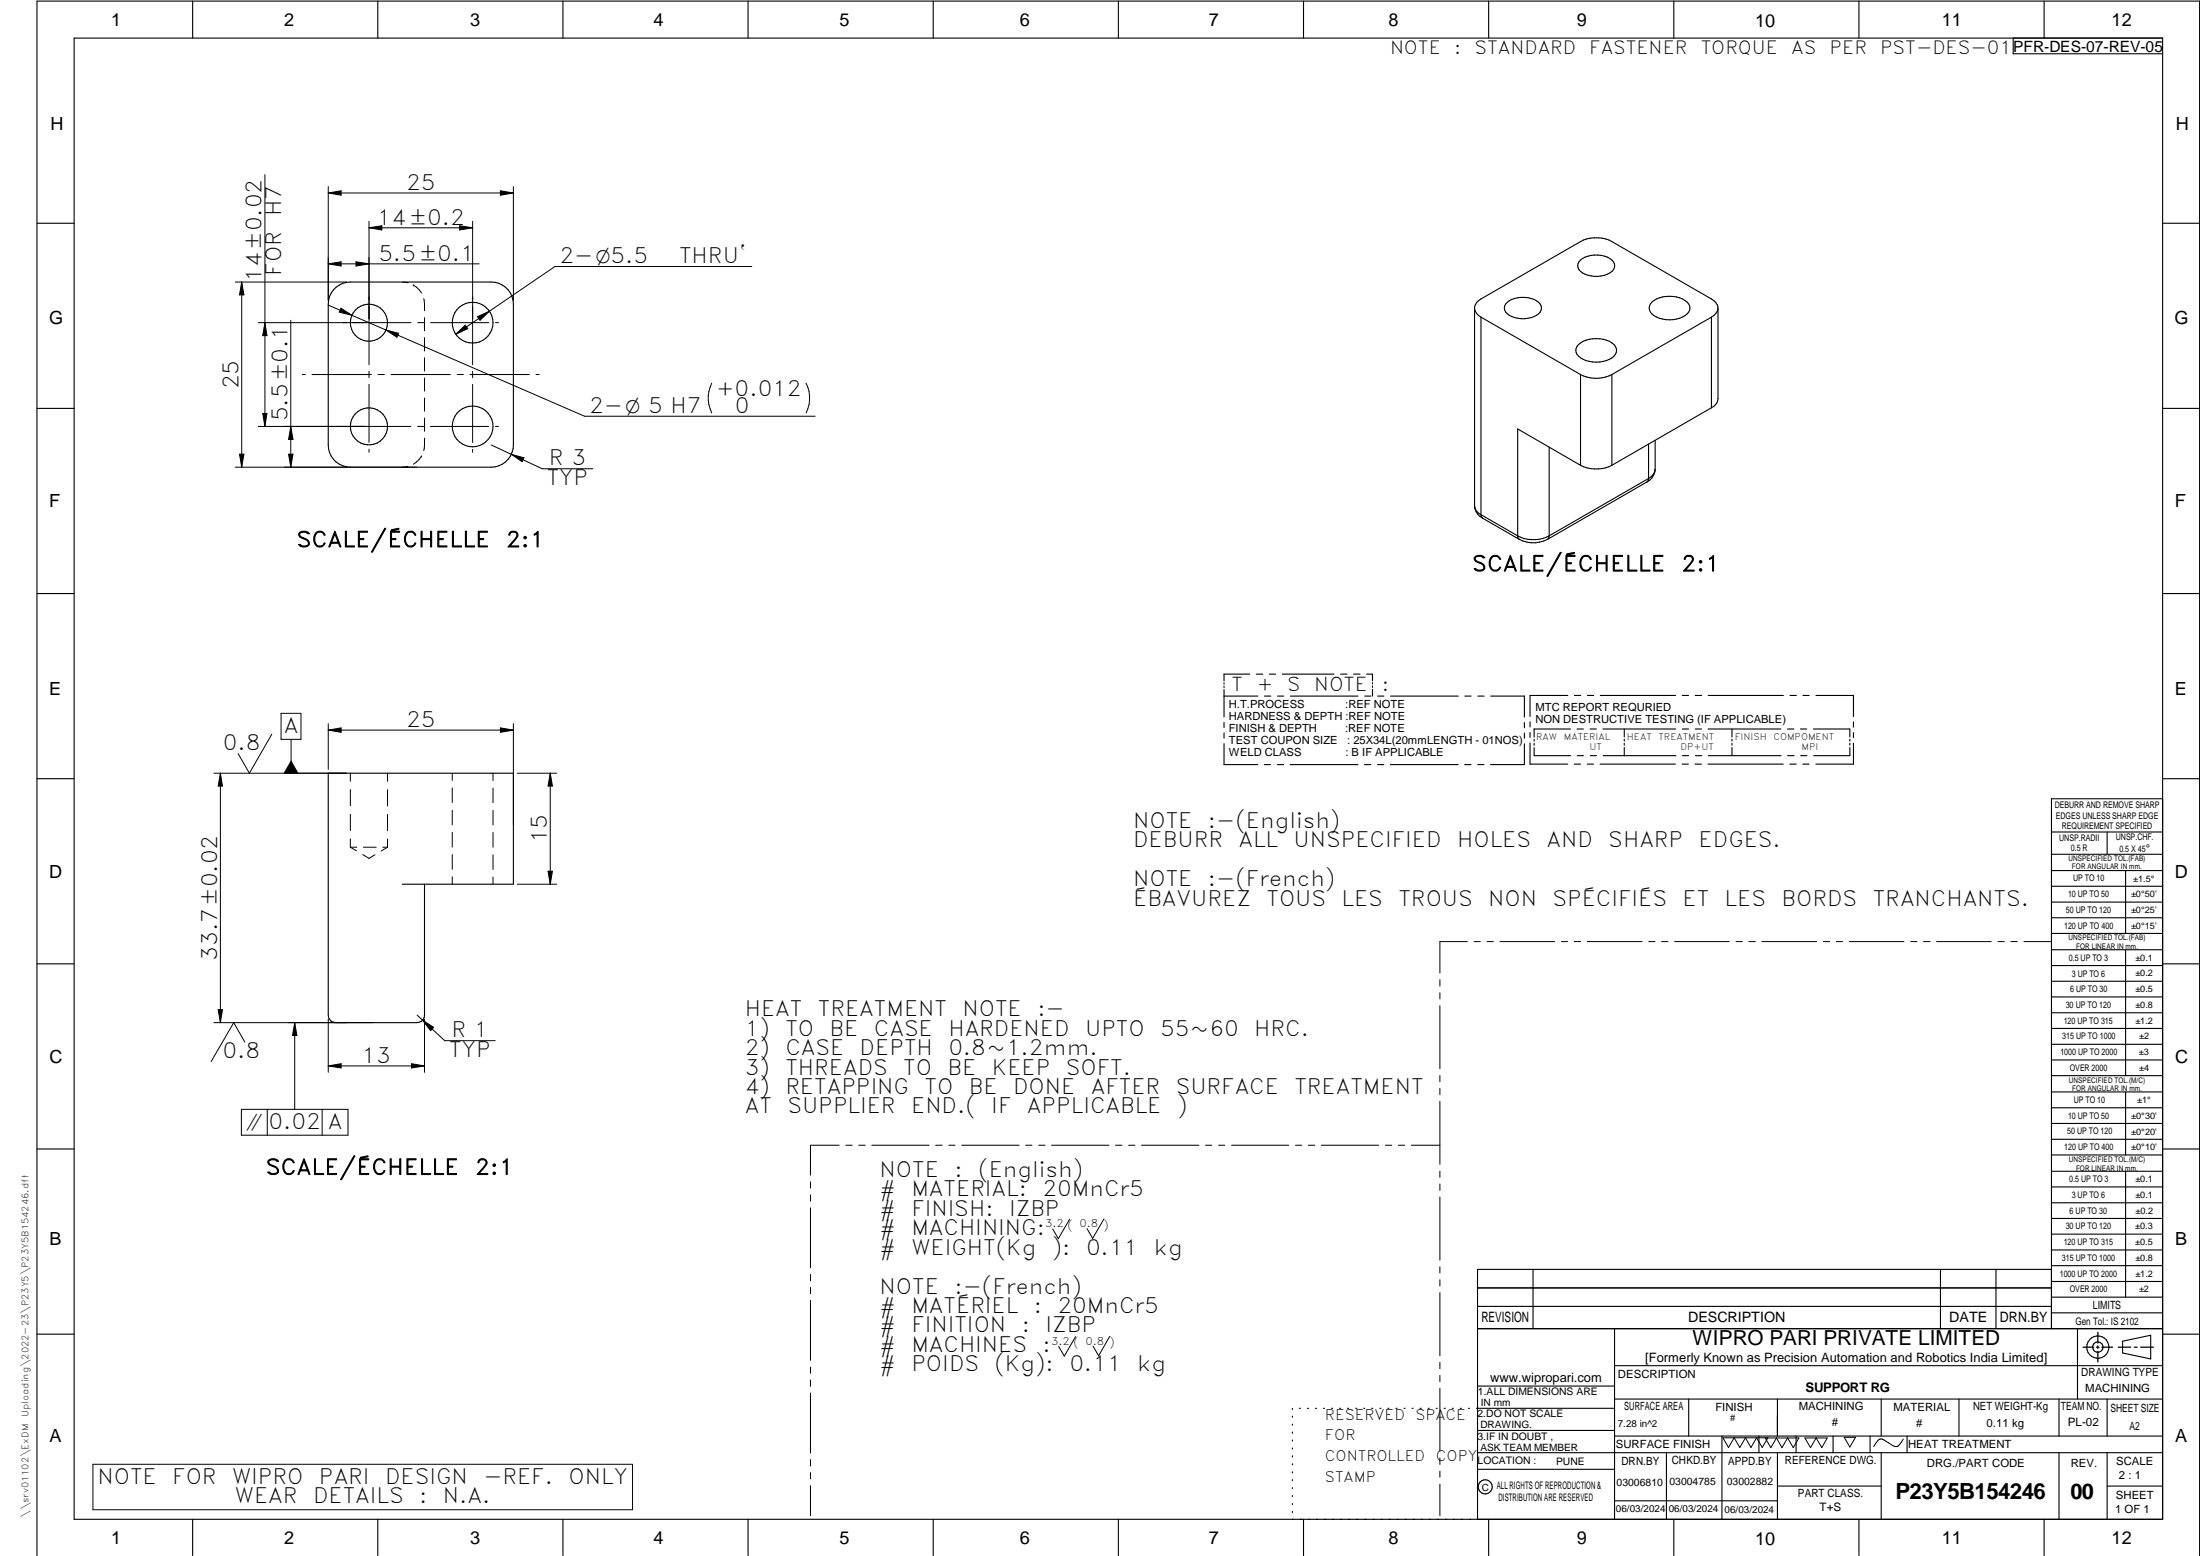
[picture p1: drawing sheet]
<svg xmlns="http://www.w3.org/2000/svg" width="594mm" height="420mm" viewBox="0 0 594 420" stroke-linecap="round" stroke-linejoin="round" font-family="sans-serif">
<g fill="none" stroke="#000" stroke-width=".3">
<path d="M20 10.3h564v400h-564zM52 .3v10M102 .3v10M152 .3v10M202 .3v10M252 .3v10M302 .3v10M352 .3v10M402 .3v10M452 .3v10M502 .3v10M543.6 10.3v4.2h40.4"/>
<path d="M552 .3v10M10 60.3h10M90 78.3a6.2 6.2 0 0 1 4.6-2.1h38a6 6 0 0 1 6 5.9v38a6 6 0 0 1-6 6.1h-38a5.9 5.9 0 0 1-6-6.1v-38a5.8 5.8 0 0 1 1.4-3.8zM426.8 70.2a7 7 0 0 1 8.9 .5 2.24 2.24 0 0 1-1.7 3.3 7.1 7.1 0 0 1-7.6-1.2 1.87 1.87 0 0 1 .4-2.6zM584 60.3h10M398.2 83.5a3.4 3.4 0 0 0 1.7 2.1M399.9 85.6l26.9 15.5M399.9 85.6v53.4M407 81.7a7.1 7.1 0 0 1 8.9 .4 2.24 2.24 0 0 1-1.6 3.4 7.1 7.1 0 0 1-7.7-1.3 1.87 1.87 0 0 1 .4-2.5zM426.3 93a8 8 0 0 1 9.5 0 2.39 2.39 0 0 1-1.2 4 7.7 7.7 0 0 1-8.7-1.3 2.03 2.03 0 0 1 .4-2.7zM446.1 81.6a8 8 0 0 1 9.5 0 2.17 2.17 0 0 1-.6 3.6 8.1 8.1 0 0 1-8.9-.4 2.11 2.11 0 0 1 0-3.2zM462.1 85.6a2.6 2.6 0 0 0 1.8-2.4 2.6 2.6 0 0 0-1.8-2.5l-26.8-15.5a9.2 9.2 0 0 0-8.5 0l-26.9 15.5a3.2 3.2 0 0 0-1.7 2.2v53.6a2.86 2.86 0 0 0 1.7 2.5"/>
<path d="M462.1 85.6l-26.8 15.5M462.1 85.6v24.5M463.9 83.2v24.5a2.82 2.82 0 0 1-1.8 2.4M10 110.3h10M426.8 101.1v24.5M435.3 101.1a9.2 9.2 0 0 1-8.5 0M435.3 101.1v24.5M445.2 119.9v9.3M446.9 118.9v7.8M462.1 110.1l-26.8 15.5M584 110.3h10M398.2 136.6a4 4 0 0 0 2.1 3.3"/>
<path d="M399.9 139l.1 .4 .3 .5M399.9 139l9.9 5.7M400.3 139.9l9.9 5.7M418.3 120.7v24M426.8 125.6l-17-9.8v28.9M426.8 125.6a9.6 9.6 0 0 0 8.5 0M444.7 130.1l-26.8 15.5M445.2 129.2l-.2 .7-.3 .2M445.2 129.2l-26.9 15.5M446.9 126.7a2.94 2.94 0 0 1-1.7 2.5M446.9 126.7a4 4 0 0 1-2.2 3.4M409.8 144.7l.1 .4 .3 .5"/>
<path d="M410.2 145.6a8.2 8.2 0 0 0 7.7 0M418.3 144.7a9.3 9.3 0 0 1-8.5 0M418.3 144.7l-.4 .9M10 160.3h10M584 160.3h10M330.5 188h9.2M330.5 195.1v1.4M330.5 197.9v1.4M330.5 184.4v.3M330.5 185.3v.4M330.5 186.2v7.4M337.5 182h-7v1.9"/>
<path d="M339.3 182h1.7M341.5 188h1.6M342.8 182h1.7M345 188h1.7M346.3 182h13.9M348.4 188h18.3M362 182h1.7M365.5 182h1.7M368.5 188h1.7M369 182h1.6v1.8M370.6 184.3v.4M370.6 185.2v.4"/>
<path d="M370.6 186.1v1.9M372 188h1.7M375.5 188h18.3M395.6 188h1.6M399.1 188h1.7M402.5 188h9.1v5.6M411.6 195.1v1.4M411.6 198v1.3M413.2 194.9v1.4M413.2 197.8v1.3M414.3 199.6v.6M423.4 187.8h-10.2v5.7"/>
<path d="M424.1 196.8h-9.8v2.3M425.1 187.8h1.7M425.9 196.8h1.7M428.7 187.8h1.7M429.4 196.8h1.7M432.1 187.8h20.4M432.9 196.8h19.6M438.6 196.9v2.1M438.6 199.6v.5M454.3 196.8h1.7M454.3 187.8h1.7M457.7 187.8h1.8"/>
<path d="M457.8 196.8h1.7M461.3 196.8h19.6M461.3 187.8h20.3M467.7 196.9v2.1M467.7 199.6v.5M482.7 196.8h1.7M483.4 187.8h1.7M486.2 196.8h1.7M486.9 187.8h1.7M489.7 196.8h9.8v2.2M490.4 187.8h10.1v5.7M499.5 199.6v.5"/>
<path d="M500.5 194.9v1.4M500.5 197.8v1.4M10 210.3h10M330.5 200.8v5.7h9.1M341.4 206.5h1.7M344.9 206.5h1.7M348.4 206.5h18.3M368.5 206.5h1.7M372 206.5h1.7M375.4 206.5h18.3M395.5 206.5h1.7M399 206.5h1.7"/>
<path d="M411.6 200.8v5.7h-9.1M413.2 200.6v5.7h10.1M414.3 201.9v2.1h9.8M414.3 200.7v.6M425.1 206.3h1.7M425.9 204h1.7M428.6 206.3h1.7M429.4 204h1.7M432.1 206.3h20.3M432.9 204h19.6M438.6 200.7v.5M438.6 201.8v2.2"/>
<path d="M454.2 206.3h1.7M454.3 204h1.7M457.7 206.3h1.7M457.8 204h1.7M461.2 206.3h20.3M461.3 204h19.6M467.7 200.7v.5M467.7 201.8v2.2M482.7 204h1.8M483.3 206.3h1.7M486.2 204h1.7M486.8 206.3h1.7"/>
<path d="M499.5 200.7v.5M499.5 201.8v2.2h-9.8M500.5 200.7v5.6h-10.2M584 215.7h-30v143.1M584 210.3h10M108.6 238.8h30v-30h-50v65.3a2.03 2.03 0 0 0 2 2h22a2.03 2.03 0 0 0 2-2v-35.3M554 224.7h30M554 230.7h30M554 235.1h30M554 239.3h30M569 224.7v6M574 235.1v17"/>
<path d="M554 243.6h30M554 247.8h30M554 252.1h30M554 256.5h30M574 256.5v33.9M10 260.3h10M554 260.7h30M554 265h30M554 269.2h30M554 273.5h30M554 277.7h30M584 260.3h10"/>
<path d="M554 282h30M554 286.2h30M554 290.4h30M554 294.9h30M554 299.1h30M574 294.9v17M10 310.3h10M554 303.4h30M554 307.6h30M554 311.9h30M554 316.3h30M574 316.3v34"/>
<path d="M584 310.3h10M554 320.5h30M554 324.8h30M554 329h30M554 333.2h30M554 337.5h30M399 358.8h185M399 352.8h155M399 347.8h155M414 342.8v16M436 358.8v51.5M524 342.8v16"/>
<path d="M539 342.8v16M554 341.8h30M554 346h30M554 350.3h30M554 354.5h30M554 342.8h-155v67.5M561 358.8v19M10 360.3h10M399 374.3h37M436 368.8h148M436 377.8h148M456 377.8v10"/>
<path d="M480 377.8v10M508 377.8v10M529 377.8v10M556 377.8v10M569 377.8v10M573.2 362.2l7.6-1.6v6.3l-7.6-1.6zM584 360.3h10M349 380.3v.3M349 382.4v.3M349 384.6v.3M349 386.7v.3M349 388.8v.3"/>
<path d="M349 391v.3M349 393.1v.3M349 395.3v.3M349 397.4v.3M349 399.5v.3M350.9 380.3h.2M353.1 380.3h.2M355.2 380.3h.3M357.4 380.3h.3M359.6 380.3h.3M361.7 380.3h.3M363.9 380.3h.3"/>
<path d="M366.1 380.3h.3M368.3 380.3h.2M370.4 380.3h.3M372.6 380.3h.3M374.8 380.3h.3M376.9 380.3h.4M379.1 380.3h.3M381.3 380.3h.3M383.4 380.3h.4M385.6 380.3h.3M387.8 380.3h.3M390 380.3h.3"/>
<path d="M392.2 380.3h.3M394.3 380.3h.3M396.5 380.3h.3M398.7 380.3h37.3M399 386.2h37M399 396.7h37M436 387.8h148M450 392.3v18M465 387.8v22.5M475 387.8v4.5M480 392.3v18M485 387.8v4.5"/>
<path d="M495 387.8v4.5M505 387.8v4.5M508 392.3v18M515 387.8v4.5M556 392.3v18M569 392.3v18M584 392.3h-185M52 410.3v9.7M102 410.3v9.7M152 410.3v9.7M202 410.3v9.7M252 410.3v9.7"/>
<path d="M302 410.3v9.7M349 401.7v.3M349 403.8v.4M349 406v.3M349 408.1v.3M352 410.3v9.7M402 410.3v9.7M436 405.3h44M452 410.3v9.7M480 401.3h28M502 410.3v9.7M552 410.3v9.7"/>
<path d="M569 401.3h15M10 420v-419.7h584v419.7"/>
<circle cx="99.6" cy="87.1" r="5"/>
<circle cx="127.6" cy="87.1" r="5.5"/>
<circle cx="99.6" cy="115.2" r="5"/>
<circle cx="127.6" cy="115.1" r="5.5"/>
<circle cx="566.5" cy="363.8" r="2.99"/>
<circle cx="566.5" cy="363.7" r="1.41"/>
<circle cx="401.1" cy="401.5" r="1.9"/>
</g>
<path d="M566.5 359.7v3M562.5 363.8h2.9M566.1 363.8h.7M566.5 363.4v.7M566.5 364.9v2.8M567.6 363.8h2.9M572 363.8h3.4M576.3 363.8h.8M578 363.8h3.5" fill="none" stroke="#000" stroke-width=".34"/>
<g fill="none" stroke="#000" stroke-width=".27">
<path d="M71.5 47.2v67.9M88.6 50.4v30.7M88.6 52.1h50M88.6 52.1l3.5-.6v1.2zM99.6 59.8v38.7M127.6 59.8v38.7M135.1 51.5l3.5 .6-3.5 .6zM138.6 50.4v30.7M63.5 76.2h30.1M65.3 76.2v50M65.3 76.2l.6 3.4h-1.2zM88.6 71.2h40.8"/>
<path d="M88.6 71.2l3.5-.5v1.1zM96.1 70.7l3.5 .5-3.5 .6zM99.6 61.5l3.5-.5v1.1zM99.6 61.5h28M108.6 76.2l1.6 .2M111.6 77l1.6 1.3 .6 .8M111.6 77h.1M124.1 61l3.5 .5-3.5 .6zM203 72h-53.1l-17.7 12M69.8 87.1h41.2M71.5 87.1l.6 3.5h-1.2zM78.5 86.5v39.7"/>
<path d="M88.6 82.4l15.6 6.7M92.1 83.2l2.9 1.9-3.4-.8zM104.2 89.1l3.4 .9-.4 1.1zM104.2 89.1l53.7 23.3h62.2M112.8 87.1h1.7M114.4 80.6l.2 3.3M114.6 85.8v3.5M114.6 91.2v3.6M114.6 96.6v3.6M116.3 87.1h15.7M123.1 90.3l2.5-2.5 .7 .9zM128.9 85.5l3.3-1.5-2.6 2.5z"/>
<path d="M132.2 84l-9.1 6.3M133.8 87.1h.8M69.8 115.1h41.1M70.9 111.6h1.2l-.6 3.5zM78.5 115.1l.6 3.6h-1.2zM81.6 101.1h.9M84.2 101.1h16.1M99.6 100.2v1.8M99.6 103.8v15.7M102.1 101.1h1.7M105.6 101.1h16M112.8 115.1h1.7"/>
<path d="M114.6 118.3l-.2 3.4M114.6 102.1v3.5M114.6 107.5v3.5M114.6 112.9v3.6M116.2 115.1h15.7M123.4 101.1h1.7M126.9 101.1h16.1M127.6 100.3v1.7M127.6 103.8v15.7M133.8 115.1h.8M144.7 101.1h.9M192.2 103.5a9 9 0 0 0 0 8"/>
<path d="M217.7 103.5a9 9 0 0 1 0 8M63.5 126.2h49.1M64.7 122.6h1.2l-.6 3.6zM77.9 122.6h1.2l-.6 3.6zM99.6 121.3v.8M110.1 125.9l-1.5 .3M113.8 123.1h.1M113.8 123.1l-.6 .9-1.6 1.3M127.6 121.3v.8M132.6 120.1l13.8 6.5h13.7M138.1 122.7l3.4 .9-.5 1.1zM73.4 198.2l-6.1 10.6-3-5.3"/>
<path d="M75.9 192.6h5.4v7h-5.4zM78.6 199.6v9.2M88.6 195.4v12.3M88.6 197.1h50M88.6 197.1l3.5-.5v1.1zM135.1 196.6l3.5 .5-3.5 .6zM138.6 195.4v27.3M57.7 208.8h35.9M59.5 208.8v67.3M59.5 208.8l.6 3.5h-1.2zM94.6 208.8v2.1M94.6 213.2v4.4"/>
<path d="M94.6 219.9v4.4M104.6 208.8v2.2M104.6 213.2v4.4M104.6 219.9v4.4M122.1 208.8v1.9M122.1 212.8v3.9M122.1 218.8v3.9M133.1 208.8v2M133.1 212.8v3.9M133.1 218.8v4M139.7 208.8h10.6M148.6 208.8l.6 3.5h-1.2z"/>
<path d="M148.6 208.8v30M94.6 228.8h1.7M94.6 226.5v2.3M94.6 228.8l1.7 .9M98 230.8l1.6 1 1.7-1M98.1 228.8h3.5M103.4 228.8h1.2M104.6 228.8l-1.7 1M104.6 226.6v2.2M122.1 224.7v4M122.1 230.8v3.9M122.1 236.8v2"/>
<path d="M133.1 224.8v4M133.1 230.8v4M133.1 236.8v2M139.7 238.8h10.6M148 235.2h1.2l-.6 3.6zM396.2 254.3h-7.4v8.5M398.1 254.3h1.6M401.5 254.3h1.8M405 254.3h14.8M421.6 254.3h1.7M425.1 254.3h1.7M428.6 254.3h14.8"/>
<path d="M445.2 254.3h1.7M448.7 254.3h1.7M452.2 254.3h14.8M468.8 254.3h1.7M472.3 254.3h1.7M475.8 254.3h14.8M492.4 254.3h1.7M495.8 254.3h1.8M499.4 254.3h14.7M516 254.3h1.6M519.4 254.3h1.8M522.9 254.3h14.8"/>
<path d="M539.5 254.3h1.7M543 254.3h1.7M546.5 254.3h7.4M57.7 276.1h42.9M58.9 272.6h1.2l-.6 3.5zM79.6 276.1v23.5M79.6 276.1l.6 3.5h-1.2zM88.6 275.2v14.4M112.6 274.1l7.5 6.9h13.6M114.1 275.5l3 1.9-.8 .9zM114.6 275.2v14.4M388.8 264.5v1.8"/>
<path d="M388.8 268.1v1.6M388.8 271.6v17M65.2 299.6h28.8v6.9h-28.8zM66.1 281.4l-3-5.3-6.1 10.5M72.2 299.6v6.9M87 299.6v6.9M88.6 287.8h26M88.6 287.8l3.5-.6v1.2zM111.1 287.2l3.5 .6-3.5 .6zM388.8 290.4v1.7M388.8 293.9v1.7M388.8 297.4v17"/>
<path d="M218.9 319.2v1.6M226.6 309.2h-7.7v8.1M228.4 309.2h1.7M231.9 309.2h1.7M235.4 309.2h15.5M252.7 309.2h1.7M256.2 309.2h1.7M259.7 309.2h15.5M277 309.2h1.7M280.5 309.2h1.7M284 309.2h15.5M301.2 309.2h1.8"/>
<path d="M304.8 309.2h1.7M308.3 309.2h15.5M325.5 309.2h1.7M329.1 309.2h1.6M332.6 309.2h15.4M349.8 309.2h1.7M353.3 309.2h1.7M356.8 309.2h15.5M374.1 309.2h1.7M377.6 309.2h1.7M381.1 309.2h7.7M388.8 316.2v1.7"/>
<path d="M388.8 319.7v1.7M218.9 322.6v1.8M218.9 326.1v16.2M288.8 329.2l-3 5.3-1.5-2.6M298.1 329.1l-3 5.3-1.6-2.6M388.8 323.2v17.1M218.9 344.1v1.8M218.9 347.6v1.7M218.9 351.2v16.1M388.8 342.1v1.6M388.8 345.6v1.7M388.8 349v17.1"/>
<path d="M218.9 369.1v1.7M218.9 372.6v1.8M218.9 376.1v16.2M290.4 360.9l-3 5.3-1.5-2.6M299.7 360.8l-3 5.3-1.6-2.6M388.8 367.9v1.7M388.8 371.4v1.7M388.8 374.9v17M25.1 395.4h145.7v12.3h-145.7zM218.9 394.1v1.8M218.9 397.6v1.7M388.8 393.7v1.7"/>
<path d="M388.8 397.2v1.7M465.2 388.2h12.2l-1.5 2.7-1.6-2.7-1.5 2.7-1.5-2.7-1.5 2.7-1.5-2.7-1.5 2.7zM476.7 388.3h9.1l-1.6 2.6-1.5-2.6-1.5 2.6-1.5-2.6-1.5 2.6zM487.4 388.3h6l-1.5 2.6-1.5-2.6-1.5 2.6zM498 388.1h3.1l-1.6 2.6zM514 388.6l-1.1 1.5a1.2 1.2 0 0 1-1.8 .3l-1.8-1.2a1.55 1.55 0 0 0-1.6-.6 1.55 1.55 0 0 0-1.2 1.1l-.5 .9M218.9 401.2v8.1M388.8 400.7v8.6"/>
</g>
<g fill="#000">
<path d="M88.6 52.1l3.5-.6v1.2zM135.1 51.5l3.5 .6-3.5 .6zM65.3 76.2l.6 3.4h-1.2zM88.6 71.2l3.5-.5v1.1zM96.1 70.7l3.5 .5-3.5 .6zM99.6 61.5l3.5-.5v1.1zM124.1 61l3.5 .5-3.5 .6zM71.5 87.1l.6 3.5h-1.2zM92.1 83.2l2.9 1.9-3.4-.8zM104.2 89.1l3.4 .9-.4 1.1zM123.1 90.3l2.5-2.5 .7 .9zM128.9 85.5l3.3-1.5-2.6 2.5z"/>
<path d="M70.9 111.6h1.2l-.6 3.5zM78.5 115.1l.6 3.6h-1.2zM64.7 122.6h1.2l-.6 3.6zM77.9 122.6h1.2l-.6 3.6zM138.1 122.7l3.4 .9-.5 1.1zM88.6 197.1l3.5-.5v1.1zM135.1 196.6l3.5 .5-3.5 .6zM59.5 208.8l.6 3.5h-1.2zM78.6 205.3l2 3.5h-4zM148.6 208.8l.6 3.5h-1.2zM148 235.2h1.2l-.6 3.6zM58.9 272.6h1.2l-.6 3.5z"/>
<path d="M79.6 276.1l.6 3.5h-1.2zM114.1 275.5l3 1.9-.8 .9zM88.6 287.8l3.5-.6v1.2zM111.1 287.2l3.5 .6-3.5 .6z"/>
</g>
<text font-size="6" x="511.8" y="404.8">P23Y5B154246</text>
<text font-size="5.9" x="559.1" y="404.7">00</text>
<g font-size="5.7">
<text x="109.7" y="51.2">25</text>
<text x="75.9" y="58.3" transform="rotate(-90 75.9 58.3)">H7</text>
<text x="101.8" y="60.7">14±0.2</text>
<text x="102.2" y="70.4">5.5±0.1</text>
<text x="151.1" y="71.1">2-O5.5</text>
<text x="183.4" y="71.1">THRU`</text>
<text x="70.6" y="76" transform="rotate(-90 70.6 76)">14±0.02</text>
<text x="75.9" y="74.5" transform="rotate(-90 75.9 74.5)">FOR</text>
<text x="64.4" y="105.1" transform="rotate(-90 64.4 105.1)">25</text>
<text x="193.4" y="107">+0.012</text>
<text x="77.6" y="113.7" transform="rotate(-90 77.6 113.7)">5.5±0.1</text>
<text x="159.1" y="111.5">2-O 5 H7</text>
<text x="198.4" y="111.5">0</text>
<text x="148.2" y="125.7">R 3</text>
<text x="147.7" y="130.9">TYP</text>
<text x="80.1" y="147.7">SCALE/ÉCHELLE</text>
<text x="136.6" y="147.7">2:1</text>
<text x="397.5" y="154.2">SCALE/ÉCHELLE</text>
<text x="454" y="154.2">2:1</text>
<text x="76.6" y="197.9">A</text>
<text x="109.7" y="196.3">25</text>
<text x="60.2" y="202.6">0.8</text>
<text x="147.7" y="227.7" transform="rotate(-90 147.7 227.7)">15</text>
<text x="306" y="223.6">NOTE</text>
<text x="326.2" y="223.6">:-(English)</text>
<text x="306" y="228.8">DEBURR</text>
<text x="334.4" y="228.8">ALL</text>
<text x="349.3" y="228.8">UNSPECIFIED</text>
<text x="393.5" y="228.8">HOLES</text>
<text x="417.6" y="228.8">AND</text>
<text x="434.3" y="228.8">SHARP</text>
<text x="458.7" y="228.8">EDGES.</text>
<text x="306" y="239.3">NOTE</text>
<text x="326.2" y="239.3">:-(French)</text>
<text x="306" y="244.6">ÉBAVUREZ</text>
<text x="342" y="244.6">TOUS</text>
<text x="362.3" y="244.6">LES</text>
<text x="377.6" y="244.6">TROUS</text>
<text x="401.9" y="244.6">NON</text>
<text x="419.3" y="244.6">SPÉCIFIÉS</text>
<text x="454.3" y="244.6">ET</text>
<text x="465.7" y="244.6">LES</text>
<text x="481.1" y="244.6">BORDS</text>
<text x="505.7" y="244.6">TRANCHANTS.</text>
<text x="58.6" y="259.4" transform="rotate(-90 58.6 259.4)">33.7±0.02</text>
<text x="201.1" y="274.4">HEAT</text>
<text x="220.9" y="274.4">TREATMENT</text>
<text x="259.9" y="274.4">NOTE</text>
<text x="280.1" y="274.4">:-</text>
<text x="121.9" y="280.1">R 1</text>
<text x="201.1" y="279.7">1)</text>
<text x="212.1" y="279.7">TO</text>
<text x="224" y="279.7">BE</text>
<text x="236" y="279.7">CASE</text>
<text x="256.1" y="279.7">HARDENED</text>
<text x="293" y="279.7">UPTO</text>
<text x="313.3" y="279.7">55~60</text>
<text x="338.7" y="279.7">HRC.</text>
<text x="60.1" y="285.7">0.8</text>
<text x="97.7" y="286.9">13</text>
<text x="121.3" y="285.4">TYP</text>
<text x="201.1" y="284.9">2)</text>
<text x="212.1" y="284.9">CASE</text>
<text x="232.1" y="284.9">DEPTH</text>
<text x="256.1" y="284.9">0.8~1.2mm.</text>
<text x="201.1" y="290.2">3)</text>
<text x="212.1" y="290.2">THREADS</text>
<text x="243.9" y="290.2">TO</text>
<text x="255.9" y="290.2">BE</text>
<text x="267.8" y="290.2">KEEP</text>
<text x="287.8" y="290.2">SOFT.</text>
<text x="201.1" y="295.4">4)</text>
<text x="212.1" y="295.4">RETAPPING</text>
<text x="249.7" y="295.4">TO</text>
<text x="261.6" y="295.4">BE</text>
<text x="273.6" y="295.4">DONE</text>
<text x="294.6" y="295.4">AFTER</text>
<text x="317.5" y="295.4">SURFACE</text>
<text x="349.5" y="295.4">TREATMENT</text>
<text x="72.5" y="304.8">0.02 A</text>
<text x="201.1" y="300.7">AT</text>
<text x="212.6" y="300.7">SUPPLIER</text>
<text x="246" y="300.7">END.(</text>
<text x="267.7" y="300.7">IF</text>
<text x="277.3" y="300.7">APPLICABLE</text>
<text x="317.8" y="300.7">)</text>
<text x="71.7" y="317.2">SCALE/ÉCHELLE</text>
<text x="128.3" y="317.2">2:1</text>
<text x="237.5" y="317.8">NOTE</text>
<text x="257.7" y="317.8">:</text>
<text x="264.1" y="317.8">(English)</text>
<text x="237.5" y="323">#</text>
<text x="246.1" y="323">MATERIAL:</text>
<text x="281.5" y="323">20MnCr5</text>
<text x="237.5" y="328.3">#</text>
<text x="246.1" y="328.3">FINISH:</text>
<text x="272.5" y="328.3">IZBP</text>
<text x="237.5" y="333.5">#</text>
<text x="246.1" y="333.5">MACHINING:</text>
<text x="237.5" y="338.8">#</text>
<text x="246.1" y="338.8">WEIGHT(Kg</text>
<text x="284" y="338.8">):</text>
<text x="293.3" y="338.8">0.11</text>
<text x="311.6" y="338.8">kg</text>
<text x="237.5" y="349.3">NOTE</text>
<text x="257.7" y="349.3">:-(French)</text>
<text x="237.5" y="354.5">#</text>
<text x="237.5" y="359.8">#</text>
<text x="246.1" y="359.8">FINITION</text>
<text x="246.1" y="354.5">MATÉRIEL</text>
<text x="275.9" y="359.8">:</text>
<text x="279.2" y="354.5">:</text>
<text x="282.3" y="359.8">IZBP</text>
<text x="285.6" y="354.5">20MnCr5</text>
<text x="237.5" y="365">#</text>
<text x="246.1" y="365">MACHINES</text>
<text x="281.5" y="365">:</text>
<text x="237.5" y="370.3">#</text>
<text x="246.1" y="370.3">POIDS</text>
<text x="268.5" y="370.3">(Kg):</text>
<text x="288.8" y="370.3">0.11</text>
<text x="307.1" y="370.3">kg</text>
<text x="26.3" y="400.6">NOTE</text>
<text x="46.5" y="400.6">FOR</text>
<text x="62.7" y="400.6">WIPRO</text>
<text x="86.1" y="400.6">PARI</text>
<text x="104" y="400.6">DESIGN</text>
<text x="130.5" y="400.6">-REF.</text>
<text x="153.5" y="400.6">ONLY</text>
<text x="63.4" y="405.9">WEAR</text>
<text x="84.5" y="405.9">DETAILS</text>
<text x="113.2" y="405.9">:</text>
<text x="119.6" y="405.9">N.A.</text>
</g>
<text font-size="5.6" x="457" y="363.2">WIPRO PARI PRIVATE LIMITED</text>
<text font-size="5.4" x="66.5" y="304.8">i</text>
<g font-size="5.1">
<text x="332.6" y="186.6">T</text>
<text x="339.4" y="186.6">+</text>
<text x="347.6" y="186.6">S</text>
<text x="354.9" y="186.6">NOTE</text>
<text x="373.1" y="186.6">:</text>
</g>
<g font-size="4.9">
<text x="30" y="6.9">1</text>
<text x="76.7" y="6.9">2</text>
<text x="127" y="6.9">3</text>
<text x="176.5" y="6.9">4</text>
<text x="226.7" y="6.9">5</text>
<text x="275.4" y="6.9">6</text>
<text x="326.4" y="6.9">7</text>
<text x="375" y="6.9">8</text>
<text x="425.8" y="6.9">9</text>
<text x="473.9" y="7.3">10</text>
<text x="524.3" y="6.9">11</text>
<text x="570.2" y="6.9">12</text>
<text x="375.4" y="14.5">NOTE</text>
<text x="392.7" y="14.5">:</text>
<text x="398.2" y="14.5">STANDARD</text>
<text x="429.2" y="14.5">FASTENER</text>
<text x="459.2" y="14.5">TORQUE</text>
<text x="483.7" y="14.5">AS</text>
<text x="494.1" y="14.5">PER</text>
<text x="507.7" y="14.5">PST-DES-01</text>
<text x="13.6" y="35.1">H</text>
<text x="587.6" y="35.1">H</text>
<text x="13.2" y="87.5">G</text>
<text x="587.2" y="87.5">G</text>
<text x="13.2" y="137">F</text>
<text x="587.2" y="137">F</text>
<text x="13.2" y="187.6">E</text>
<text x="587.2" y="187.6">E</text>
<text x="13.2" y="237">D</text>
<text x="587.2" y="237">D</text>
<text x="13.4" y="287.1">C</text>
<text x="587.4" y="287.1">C</text>
<text x="13.4" y="336.2">B</text>
<text x="587.4" y="336.2">B</text>
<text x="13.4" y="389.3">A</text>
<text x="587.4" y="389.3">A</text>
<text x="30" y="416.9">1</text>
<text x="76.7" y="416.9">2</text>
<text x="127" y="416.9">3</text>
<text x="176.5" y="416.9">4</text>
<text x="226.7" y="416.9">5</text>
<text x="275.4" y="416.9">6</text>
<text x="326.4" y="416.9">7</text>
<text x="375" y="416.9">8</text>
<text x="425.8" y="416.9">9</text>
<text x="473.9" y="417.3">10</text>
<text x="524.3" y="416.9">11</text>
<text x="570.2" y="416.9">12</text>
</g>
<text font-size="4.2" x="543.6" y="14">PFR-DES-07-REV-05</text>
<g font-size="3.9">
<text x="400" y="357.1">REVISION</text>
<text x="455.9" y="357.1">DESCRIPTION</text>
<text x="526.4" y="357.1">DATE</text>
<text x="540" y="357.1">DRN.BY</text>
<text x="357.8" y="383.3">RESERVED</text>
<text x="382.3" y="383.3">SPACE</text>
<text x="357.8" y="388.9">FOR</text>
<text x="357.8" y="394.5">CONTROLLED</text>
<text x="387.8" y="394.5">COPY</text>
<text x="357.8" y="400">STAMP</text>
</g>
<text font-size="3.6" x="487.6" y="375.8">SUPPORT RG</text>
<g font-size="3.5">
<text x="444.3" y="367.7">[Formerly Known as Precision Automation and Robotics India Limited]</text>
<text x="402.4" y="373.3">www.wipropari.com</text>
</g>
<g font-size="3.1">
<text x="565.1" y="353.5">LIMITS</text>
<text x="562" y="371.7">DRAWING TYPE</text>
<text x="436.9" y="372.1">DESCRIPTION</text>
<text x="563.1" y="375.9">MACHINING</text>
<text x="438.6" y="380.8">SURFACE AREA</text>
<text x="463.2" y="380.9">FINISH</text>
<text x="485.7" y="380.8">MACHINING</text>
<text x="511.3" y="380.9">MATERIAL</text>
<text x="532.8" y="380.7">NET WEIGHT-Kg</text>
<text x="556.5" y="380.7">TEAM NO.</text>
<text x="569.9" y="381.2">SHEET SIZE</text>
<text x="494.6" y="385.1">#</text>
<text x="517.4" y="385.3">#</text>
<text x="536.4" y="385.3">0.11 kg</text>
<text x="558.4" y="385.1">PL-02</text>
<text x="575" y="386.1">A2</text>
<text x="436.3" y="391">SURFACE FINISH</text>
<text x="437.8" y="395.5">DRN.BY</text>
<text x="451.4" y="395.4">CHKD.BY</text>
<text x="466.6" y="395.5">APPD.BY</text>
<text x="482" y="395.4">REFERENCE DWG.</text>
<text x="515.3" y="391.1">HEAT TREATMENT</text>
<text x="571.4" y="395.6">SCALE</text>
<text x="520.4" y="396.2">DRG./PART CODE</text>
<text x="559.2" y="396.1">REV.</text>
<text x="572.2" y="399.5">2 : 1</text>
<text x="485.5" y="404.3">PART CLASS.</text>
<text x="491.4" y="407.9">T+S</text>
<text x="571.4" y="404.7">SHEET</text>
<text x="571.2" y="408.4">1 OF 1</text>
</g>
<g font-size="3">
<text x="331.8" y="191.2">H.T.PROCESS</text>
<text x="363.3" y="191.2">:REF NOTE</text>
<text x="331.8" y="194.4">HARDNESS &amp; DEPTH :REF NOTE</text>
<text x="331.8" y="197.7">FINISH &amp; DEPTH</text>
<text x="363.2" y="197.7">:REF NOTE</text>
<text x="414.6" y="192">MTC REPORT REQURIED</text>
<text x="414.6" y="195.3">NON DESTRUCTIVE TESTING (IF APPLICABLE)</text>
<text x="331.8" y="200.9">TEST COUPON SIZE</text>
<text x="363.8" y="200.9">: 25X34L(20mmLENGTH - 01NOS)</text>
<text x="331.8" y="204.1">WELD CLASS</text>
<text x="363.3" y="204.1">: B IF APPLICABLE</text>
<text x="579.5" y="230.1">°</text>
</g>
<g font-size="2.8">
<text x="282.2" y="331.4">3.2 ( 0.8 )</text>
<text x="560.4" y="357.7">Gen Tol.: IS 2102</text>
<text x="283.8" y="363.1">3.2 ( 0.8 )</text>
<text x="399.1" y="376.6">1.ALL DIMENSIONS ARE</text>
<text x="399" y="382.7">2.DO NOT SCALE</text>
<text x="399" y="388.7">3.IF IN DOUBT ,</text>
<text x="399" y="395.4">LOCATION :</text>
<text x="420.2" y="395.6">PUNE</text>
<text x="404.2" y="402">ALL RIGHTS OF REPRODUCTION &amp;</text>
<text x="436.5" y="401.2">03006810</text>
<text x="450.8" y="400.9">03004785</text>
<text x="466.3" y="401">03002882</text>
<text x="404.7" y="405.4">DISTRIBUTION ARE RESERVED</text>
</g>
<g font-size="2.7">
<text x="399.9" y="379.7">IN mm</text>
<text x="399.7" y="385.7">DRAWING.</text>
<text x="436.9" y="385.4">7.28 in^2</text>
<text x="399.7" y="391.8">ASK TEAM MEMBER</text>
<text x="400.1" y="402.5">C</text>
<text x="436.4" y="408.3">06/03/2024</text>
<text x="450.6" y="408.4">06/03/2024</text>
<text x="465.7" y="408.5">06/03/2024</text>
</g>
<g font-size="2.5">
<text x="414.8" y="199.8">RAW</text>
<text x="422.3" y="199.8">MATERIAL</text>
<text x="429.2" y="202.4">UT</text>
<text x="439.3" y="199.8">HEAT</text>
<text x="447.9" y="199.8">TREATMENT</text>
<text x="453.8" y="202.4">DP+UT</text>
<text x="468.5" y="199.8">FINISH</text>
<text x="478.9" y="199.8">COMPOMENT</text>
<text x="486.5" y="202.4">MPI</text>
<text x="554.9" y="218.3">DEBURR AND REMOVE SHARP</text>
<text x="555.2" y="221">EDGES UNLESS SHARP EDGE</text>
<text x="556.1" y="227.1">UNSP.RADII</text>
<text x="556.8" y="223.8">REQUIREMENT SPECIFIED</text>
<text x="571.4" y="226.9">UNSP.CHF.</text>
<text x="559.2" y="229.9">0.5 R</text>
<text x="572.3" y="230.1">0.5 X 45</text>
<text x="559.8" y="238">UP TO 10</text>
<text x="576.1" y="238.1">±1.5°</text>
<text x="558.5" y="242.2">10 UP TO 50</text>
<text x="575.5" y="242.3">±0°50'</text>
<text x="557.4" y="250.7">120 UP TO 400</text>
<text x="557.9" y="246.5">50 UP TO 120</text>
<text x="575.5" y="250.7">±0°15'</text>
<text x="575.5" y="246.5">±0°25'</text>
<text x="558.7" y="259.4">0.5 UP TO 3</text>
<text x="559.5" y="263.7">3 UP TO 6</text>
<text x="576.6" y="263.6">±0.2</text>
<text x="576.6" y="259.4">±0.1</text>
<text x="559" y="267.9">6 UP TO 30</text>
<text x="576.6" y="267.9">±0.5</text>
<text x="557.8" y="272.2">30 UP TO 120</text>
<text x="576.6" y="272.2">±0.8</text>
<text x="556.9" y="280.7">315 UP TO 1000</text>
<text x="557.3" y="276.4">120 UP TO 315</text>
<text x="576.6" y="276.4">±1.2</text>
<text x="577.7" y="280.7">±2</text>
<text x="556.4" y="284.9">1000 UP TO 2000</text>
<text x="577.6" y="284.9">±3</text>
<text x="558.9" y="289.2">OVER 2000</text>
<text x="577.7" y="289.3">±4</text>
<text x="560" y="297.9">UP TO 10</text>
<text x="577.1" y="297.9">±1°</text>
<text x="558.5" y="302.1">10 UP TO 50</text>
<text x="575.5" y="302.1">±0°30'</text>
<text x="557.4" y="310.6">120 UP TO 400</text>
<text x="558.2" y="306.3">50 UP TO 120</text>
<text x="575.5" y="310.6">±0°10'</text>
<text x="575.5" y="306.4">±0°20'</text>
<text x="558.8" y="319.2">0.5 UP TO 3</text>
<text x="559.4" y="323.4">3 UP TO 6</text>
<text x="576.6" y="319.2">±0.1</text>
<text x="576.6" y="323.5">±0.1</text>
<text x="558.9" y="327.7">6 UP TO 30</text>
<text x="576.7" y="327.7">±0.2</text>
<text x="557.8" y="332">30 UP TO 120</text>
<text x="576.6" y="332">±0.3</text>
<text x="556.8" y="340.5">315 UP TO 1000</text>
<text x="557.3" y="336.3">120 UP TO 315</text>
<text x="576.6" y="336.3">±0.5</text>
<text x="576.6" y="340.5">±0.8</text>
<text x="556.2" y="344.7">1000 UP TO 2000</text>
<text x="576.6" y="344.7">±1.2</text>
<text x="558.9" y="349">OVER 2000</text>
<text x="577.6" y="349">±2</text>
<text x="467.2" y="383.8">#</text>
</g>
<g font-size="2.4">
<text x="7.7" y="382.7" transform="rotate(-90 7.7 382.7)">Uploading\2022-23\P23Y5\P23Y5B154246.dft</text>
<text x="7.7" y="409.8" transform="rotate(-90 7.7 409.8)">\\srv01102\ExDM</text>
</g>
<g font-size="2.1">
<text x="558.5" y="232.4">UNSPECIFIED TOL.(FAB)</text>
<text x="559.5" y="234.7">FOR ANGULAR IN mm.</text>
<text x="558.6" y="253.9">UNSPECIFIED TOL.(FAB)</text>
<text x="560.7" y="256.3">FOR LINEAR IN mm.</text>
<text x="558.7" y="292.3">UNSPECIFIED TOL.(M/C)</text>
<text x="559.6" y="294.7">FOR ANGULAR IN mm.</text>
<text x="558.7" y="313.7">UNSPECIFIED TOL.(M/C)</text>
<text x="560.6" y="316.1">FOR LINEAR IN mm.</text>
</g>
</svg>
